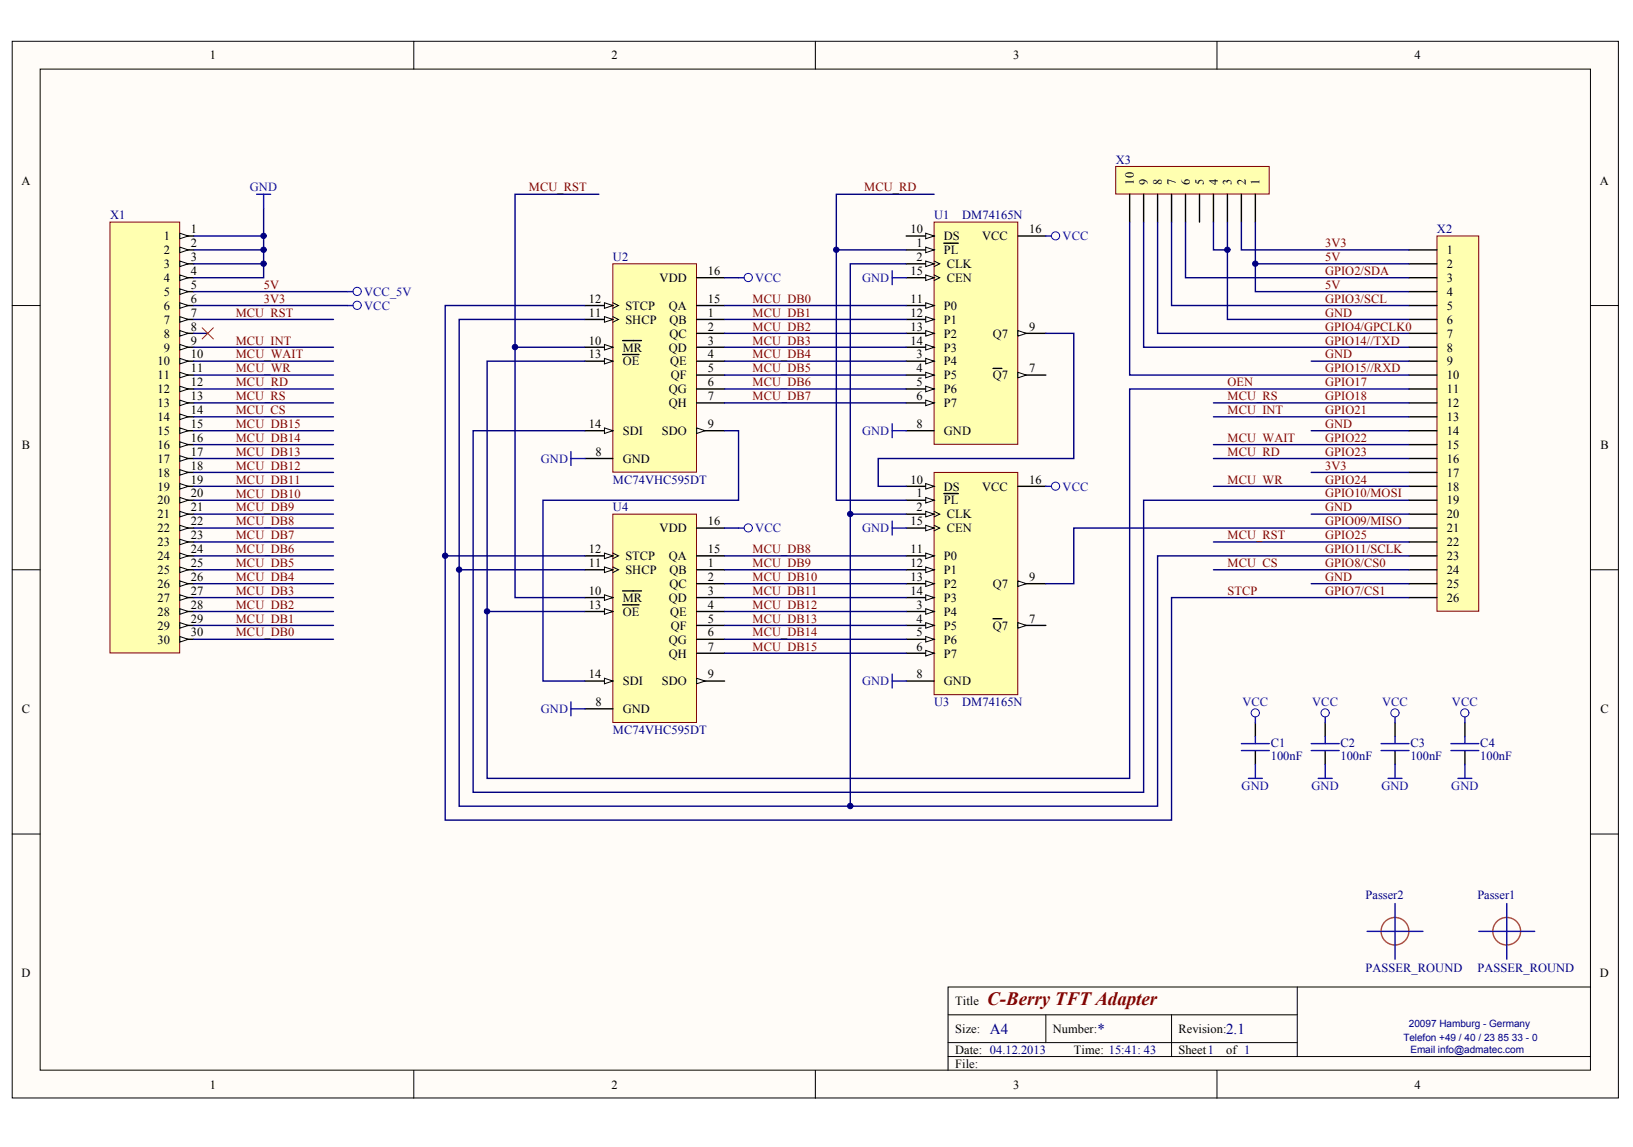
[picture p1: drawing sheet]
<svg xmlns="http://www.w3.org/2000/svg" width="288mm" height="202mm" viewBox="0 0 288 202" stroke-linecap="round" stroke-linejoin="round" font-family="sans-serif">
<g fill="#fffcf8" stroke="#000" stroke-width=".18">
<path d="M2.2 7.3h283.1v186.2h-283.1z"/>
<path d="M7.1 12.2h273.3v176.4h-273.3z"/>
</g>
<g fill="none" stroke="#000" stroke-width=".18">
<path d="M72.9 7.3v4.9M143.7 7.3v4.9M214.5 7.3v4.9M2.2 53.8h4.9M280.4 53.8h4.9M2.2 100.4h4.9M280.4 100.4h4.9M2.2 147h4.9M280.4 147h4.9M167.1 178.8h61.6M184.4 178.8v4.9M206.5 178.8v7.4"/>
<path d="M228.7 173.9v12.3M280.4 173.9h-113.3v14.7M72.9 188.6v5M143.7 188.6v5M167.1 183.7h61.6M167.1 186.2h113.3M214.5 188.6v5"/>
</g>
<path d="M108 90.6h14.8v36.7h-14.8z" fill="#ffffb0" stroke="#800000" stroke-width=".18"/>
<path d="M103.1 107.8h4.9" fill="none" stroke="#000" stroke-width=".25"/>
<path d="M106.6 107.3l1.4 .5-1.4 .5z" fill="#fffcf8" stroke="#000" stroke-width=".18"/>
<path d="M103.1 100.4h4.9M109.8 106.6h2.8" fill="none" stroke="#000" stroke-width=".25"/>
<path d="M108 99.9l1 .5-1 .5" fill="none" stroke="#000" stroke-width=".18"/>
<path d="M106.6 99.9l1.4 .5-1.4 .5z" fill="#fffcf8" stroke="#000" stroke-width=".18"/>
<path d="M103.1 120h4.9" fill="none" stroke="#000" stroke-width=".25"/>
<path d="M106.6 119.5l1.4 .5-1.4 .5z" fill="#fffcf8" stroke="#000" stroke-width=".18"/>
<path d="M103.1 105.3h4.9" fill="none" stroke="#000" stroke-width=".25"/>
<path d="M106.6 104.8l1.4 .5-1.4 .5z" fill="#fffcf8" stroke="#000" stroke-width=".18"/>
<path d="M103.1 98h4.9M109.8 104.1h3.3" fill="none" stroke="#000" stroke-width=".25"/>
<path d="M108 97.5l1 .5-1 .5" fill="none" stroke="#000" stroke-width=".18"/>
<path d="M106.6 97.5l1.4 .5-1.4 .5z" fill="#fffcf8" stroke="#000" stroke-width=".18"/>
<path d="M122.8 98h4.9M122.8 100.4h4.9M122.8 102.9h4.9M122.8 105.3h4.9M122.8 107.8h4.9M122.8 110.2h4.9M122.8 112.7h4.9M122.8 115.1h4.9M122.8 120h4.9" fill="none" stroke="#000" stroke-width=".25"/>
<path d="M122.8 119.5l1.5 .5-1.5 .5z" fill="#fffcf8" stroke="#000" stroke-width=".18"/>
<path d="M122.8 93.1h4.9M103.1 124.9h4.9" fill="none" stroke="#000" stroke-width=".25"/>
<path d="M108 46.5h14.8v36.7h-14.8z" fill="#ffffb0" stroke="#800000" stroke-width=".18"/>
<path d="M103.1 63.7h4.9" fill="none" stroke="#000" stroke-width=".25"/>
<path d="M106.6 63.2l1.4 .5-1.4 .4z" fill="#fffcf8" stroke="#000" stroke-width=".18"/>
<path d="M103.1 56.3h4.9M109.8 62.5h2.8" fill="none" stroke="#000" stroke-width=".25"/>
<path d="M108 55.8l1 .5-1 .5" fill="none" stroke="#000" stroke-width=".18"/>
<path d="M106.6 55.8l1.4 .5-1.4 .5z" fill="#fffcf8" stroke="#000" stroke-width=".18"/>
<path d="M103.1 75.9h4.9" fill="none" stroke="#000" stroke-width=".25"/>
<path d="M106.6 75.4l1.4 .5-1.4 .5z" fill="#fffcf8" stroke="#000" stroke-width=".18"/>
<path d="M103.1 61.2h4.9" fill="none" stroke="#000" stroke-width=".25"/>
<path d="M106.6 60.7l1.4 .5-1.4 .5z" fill="#fffcf8" stroke="#000" stroke-width=".18"/>
<path d="M103.1 53.8h4.9M109.8 60h3.3" fill="none" stroke="#000" stroke-width=".25"/>
<path d="M108 53.4l1 .4-1 .5" fill="none" stroke="#000" stroke-width=".18"/>
<path d="M106.6 53.4l1.4 .4-1.4 .5z" fill="#fffcf8" stroke="#000" stroke-width=".18"/>
<path d="M122.8 53.8h4.9M122.8 56.3h4.9M122.8 58.7h4.9M122.8 61.2h4.9M122.8 63.7h4.9M122.8 66.1h4.9M122.8 68.6h4.9M122.8 71h4.9M122.8 75.9h4.9" fill="none" stroke="#000" stroke-width=".25"/>
<path d="M122.8 75.4l1.5 .5-1.5 .5z" fill="#fffcf8" stroke="#000" stroke-width=".18"/>
<path d="M122.8 48.9h4.9M103.1 80.8h4.9" fill="none" stroke="#000" stroke-width=".25"/>
<path d="M164.7 83.3h14.7v39.1h-14.7z" fill="#ffffb0" stroke="#800000" stroke-width=".18"/>
<path d="M159.7 88.2h5" fill="none" stroke="#000" stroke-width=".25"/>
<path d="M163.2 87.7l1.5 .5-1.5 .5z" fill="#fffcf8" stroke="#000" stroke-width=".18"/>
<path d="M159.7 93.1h5M166.4 87h2.5" fill="none" stroke="#000" stroke-width=".25"/>
<path d="M164.7 92.6l.9 .5-.9 .5" fill="none" stroke="#000" stroke-width=".18"/>
<path d="M163.2 92.6l1.5 .5-1.5 .5z" fill="#fffcf8" stroke="#000" stroke-width=".18"/>
<path d="M159.7 90.6h5" fill="none" stroke="#000" stroke-width=".25"/>
<path d="M164.7 90.1l.9 .5-.9 .5" fill="none" stroke="#000" stroke-width=".18"/>
<path d="M163.2 90.1l1.5 .5-1.5 .5z" fill="#fffcf8" stroke="#000" stroke-width=".18"/>
<path d="M159.7 85.7h5" fill="none" stroke="#000" stroke-width=".25"/>
<path d="M163.2 85.2l1.5 .5-1.5 .5z" fill="#fffcf8" stroke="#000" stroke-width=".18"/>
<path d="M159.7 98h5" fill="none" stroke="#000" stroke-width=".25"/>
<path d="M163.2 97.5l1.5 .5-1.5 .5z" fill="#fffcf8" stroke="#000" stroke-width=".18"/>
<path d="M159.7 100.4h5" fill="none" stroke="#000" stroke-width=".25"/>
<path d="M163.2 99.9l1.5 .5-1.5 .5z" fill="#fffcf8" stroke="#000" stroke-width=".18"/>
<path d="M159.7 102.9h5" fill="none" stroke="#000" stroke-width=".25"/>
<path d="M163.2 102.4l1.5 .5-1.5 .5z" fill="#fffcf8" stroke="#000" stroke-width=".18"/>
<path d="M159.7 105.3h5" fill="none" stroke="#000" stroke-width=".25"/>
<path d="M163.2 104.8l1.5 .5-1.5 .5z" fill="#fffcf8" stroke="#000" stroke-width=".18"/>
<path d="M159.7 107.8h5" fill="none" stroke="#000" stroke-width=".25"/>
<path d="M163.2 107.3l1.5 .5-1.5 .5z" fill="#fffcf8" stroke="#000" stroke-width=".18"/>
<path d="M159.7 110.2h5" fill="none" stroke="#000" stroke-width=".25"/>
<path d="M163.2 109.7l1.5 .5-1.5 .5z" fill="#fffcf8" stroke="#000" stroke-width=".18"/>
<path d="M159.7 112.7h5" fill="none" stroke="#000" stroke-width=".25"/>
<path d="M163.2 112.2l1.5 .5-1.5 .5z" fill="#fffcf8" stroke="#000" stroke-width=".18"/>
<path d="M159.7 115.1h5" fill="none" stroke="#000" stroke-width=".25"/>
<path d="M163.2 114.6l1.5 .5-1.5 .5z" fill="#fffcf8" stroke="#000" stroke-width=".18"/>
<path d="M179.4 102.9h5" fill="none" stroke="#000" stroke-width=".25"/>
<path d="M179.4 102.4l1.5 .5-1.5 .5z" fill="#fffcf8" stroke="#000" stroke-width=".18"/>
<path d="M179.4 110.2h5" fill="none" stroke="#000" stroke-width=".25"/>
<path d="M179.4 109.7l1.5 .5-1.5 .5z" fill="#fffcf8" stroke="#000" stroke-width=".18"/>
<path d="M179.4 85.7h5M175.1 109h1.5M159.7 120h5" fill="none" stroke="#000" stroke-width=".25"/>
<path d="M164.7 39.1h14.7v39.2h-14.7z" fill="#ffffb0" stroke="#800000" stroke-width=".18"/>
<path d="M159.7 44h5" fill="none" stroke="#000" stroke-width=".25"/>
<path d="M163.2 43.6l1.5 .4-1.5 .5z" fill="#fffcf8" stroke="#000" stroke-width=".18"/>
<path d="M159.7 48.9h5M166.4 42.9h2.5" fill="none" stroke="#000" stroke-width=".25"/>
<path d="M164.7 48.5l.9 .4-.9 .5" fill="none" stroke="#000" stroke-width=".18"/>
<path d="M163.2 48.5l1.5 .4-1.5 .5z" fill="#fffcf8" stroke="#000" stroke-width=".18"/>
<path d="M159.7 46.5h5" fill="none" stroke="#000" stroke-width=".25"/>
<path d="M164.7 46l.9 .5-.9 .5" fill="none" stroke="#000" stroke-width=".18"/>
<path d="M163.2 46l1.5 .5-1.5 .5z" fill="#fffcf8" stroke="#000" stroke-width=".18"/>
<path d="M159.7 41.6h5" fill="none" stroke="#000" stroke-width=".25"/>
<path d="M163.2 41.1l1.5 .5-1.5 .5z" fill="#fffcf8" stroke="#000" stroke-width=".18"/>
<path d="M159.7 53.8h5" fill="none" stroke="#000" stroke-width=".25"/>
<path d="M163.2 53.4l1.5 .4-1.5 .5z" fill="#fffcf8" stroke="#000" stroke-width=".18"/>
<path d="M159.7 56.3h5" fill="none" stroke="#000" stroke-width=".25"/>
<path d="M163.2 55.8l1.5 .5-1.5 .5z" fill="#fffcf8" stroke="#000" stroke-width=".18"/>
<path d="M159.7 58.7h5" fill="none" stroke="#000" stroke-width=".25"/>
<path d="M163.2 58.3l1.5 .4-1.5 .5z" fill="#fffcf8" stroke="#000" stroke-width=".18"/>
<path d="M159.7 61.2h5" fill="none" stroke="#000" stroke-width=".25"/>
<path d="M163.2 60.7l1.5 .5-1.5 .5z" fill="#fffcf8" stroke="#000" stroke-width=".18"/>
<path d="M159.7 63.7h5" fill="none" stroke="#000" stroke-width=".25"/>
<path d="M163.2 63.2l1.5 .5-1.5 .4z" fill="#fffcf8" stroke="#000" stroke-width=".18"/>
<path d="M159.7 66.1h5" fill="none" stroke="#000" stroke-width=".25"/>
<path d="M163.2 65.6l1.5 .5-1.5 .5z" fill="#fffcf8" stroke="#000" stroke-width=".18"/>
<path d="M159.7 68.6h5" fill="none" stroke="#000" stroke-width=".25"/>
<path d="M163.2 68.1l1.5 .5-1.5 .4z" fill="#fffcf8" stroke="#000" stroke-width=".18"/>
<path d="M159.7 71h5" fill="none" stroke="#000" stroke-width=".25"/>
<path d="M163.2 70.5l1.5 .5-1.5 .5z" fill="#fffcf8" stroke="#000" stroke-width=".18"/>
<path d="M179.4 58.7h5" fill="none" stroke="#000" stroke-width=".25"/>
<path d="M179.4 58.3l1.5 .4-1.5 .5z" fill="#fffcf8" stroke="#000" stroke-width=".18"/>
<path d="M179.4 66.1h5" fill="none" stroke="#000" stroke-width=".25"/>
<path d="M179.4 65.6l1.5 .5-1.5 .5z" fill="#fffcf8" stroke="#000" stroke-width=".18"/>
<path d="M179.4 41.6h5M159.7 75.9h5M175.1 64.9h1.5" fill="none" stroke="#000" stroke-width=".25"/>
<path d="M19.4 39.1h12.3v76h-12.3z" fill="#ffffb0" stroke="#800000" stroke-width=".18"/>
<path d="M31.7 41.6h2.5" fill="none" stroke="#000" stroke-width=".25"/>
<path d="M31.7 41.1l1.5 .5-1.5 .5z" fill="#fffcf8" stroke="#000" stroke-width=".18"/>
<path d="M31.7 44h2.5" fill="none" stroke="#000" stroke-width=".25"/>
<path d="M31.7 43.6l1.5 .4-1.5 .5z" fill="#fffcf8" stroke="#000" stroke-width=".18"/>
<path d="M31.7 46.5h2.5" fill="none" stroke="#000" stroke-width=".25"/>
<path d="M31.7 46l1.5 .5-1.5 .5z" fill="#fffcf8" stroke="#000" stroke-width=".18"/>
<path d="M31.7 48.9h2.5" fill="none" stroke="#000" stroke-width=".25"/>
<path d="M31.7 48.5l1.5 .4-1.5 .5z" fill="#fffcf8" stroke="#000" stroke-width=".18"/>
<path d="M31.7 51.4h2.5" fill="none" stroke="#000" stroke-width=".25"/>
<path d="M31.7 50.9l1.5 .5-1.5 .5z" fill="#fffcf8" stroke="#000" stroke-width=".18"/>
<path d="M31.7 53.8h2.5" fill="none" stroke="#000" stroke-width=".25"/>
<path d="M31.7 53.4l1.5 .4-1.5 .5z" fill="#fffcf8" stroke="#000" stroke-width=".18"/>
<path d="M31.7 56.3h2.5" fill="none" stroke="#000" stroke-width=".25"/>
<path d="M31.7 55.8l1.5 .5-1.5 .5z" fill="#fffcf8" stroke="#000" stroke-width=".18"/>
<path d="M31.7 58.7h2.5" fill="none" stroke="#000" stroke-width=".25"/>
<path d="M31.7 58.3l1.5 .4-1.5 .5z" fill="#fffcf8" stroke="#000" stroke-width=".18"/>
<path d="M31.7 61.2h2.5" fill="none" stroke="#000" stroke-width=".25"/>
<path d="M31.7 60.7l1.5 .5-1.5 .5z" fill="#fffcf8" stroke="#000" stroke-width=".18"/>
<path d="M31.7 63.7h2.5" fill="none" stroke="#000" stroke-width=".25"/>
<path d="M31.7 63.2l1.5 .5-1.5 .4z" fill="#fffcf8" stroke="#000" stroke-width=".18"/>
<path d="M31.7 66.1h2.5" fill="none" stroke="#000" stroke-width=".25"/>
<path d="M31.7 65.6l1.5 .5-1.5 .5z" fill="#fffcf8" stroke="#000" stroke-width=".18"/>
<path d="M31.7 68.6h2.5" fill="none" stroke="#000" stroke-width=".25"/>
<path d="M31.7 68.1l1.5 .5-1.5 .4z" fill="#fffcf8" stroke="#000" stroke-width=".18"/>
<path d="M31.7 71h2.5" fill="none" stroke="#000" stroke-width=".25"/>
<path d="M31.7 70.5l1.5 .5-1.5 .5z" fill="#fffcf8" stroke="#000" stroke-width=".18"/>
<path d="M31.7 73.5h2.5" fill="none" stroke="#000" stroke-width=".25"/>
<path d="M31.7 73l1.5 .5-1.5 .4z" fill="#fffcf8" stroke="#000" stroke-width=".18"/>
<path d="M31.7 75.9h2.5" fill="none" stroke="#000" stroke-width=".25"/>
<path d="M31.7 75.4l1.5 .5-1.5 .5z" fill="#fffcf8" stroke="#000" stroke-width=".18"/>
<path d="M31.7 78.4h2.5" fill="none" stroke="#000" stroke-width=".25"/>
<path d="M31.7 77.9l1.5 .5-1.5 .4z" fill="#fffcf8" stroke="#000" stroke-width=".18"/>
<path d="M31.7 80.8h2.5" fill="none" stroke="#000" stroke-width=".25"/>
<path d="M31.7 80.3l1.5 .5-1.5 .5z" fill="#fffcf8" stroke="#000" stroke-width=".18"/>
<path d="M31.7 83.3h2.5" fill="none" stroke="#000" stroke-width=".25"/>
<path d="M31.7 82.8l1.5 .5-1.5 .4z" fill="#fffcf8" stroke="#000" stroke-width=".18"/>
<path d="M31.7 85.7h2.5" fill="none" stroke="#000" stroke-width=".25"/>
<path d="M31.7 85.2l1.5 .5-1.5 .5z" fill="#fffcf8" stroke="#000" stroke-width=".18"/>
<path d="M31.7 88.2h2.5" fill="none" stroke="#000" stroke-width=".25"/>
<path d="M31.7 87.7l1.5 .5-1.5 .5z" fill="#fffcf8" stroke="#000" stroke-width=".18"/>
<path d="M31.7 90.6h2.5" fill="none" stroke="#000" stroke-width=".25"/>
<path d="M31.7 90.1l1.5 .5-1.5 .5z" fill="#fffcf8" stroke="#000" stroke-width=".18"/>
<path d="M31.7 93.1h2.5" fill="none" stroke="#000" stroke-width=".25"/>
<path d="M31.7 92.6l1.5 .5-1.5 .5z" fill="#fffcf8" stroke="#000" stroke-width=".18"/>
<path d="M31.7 95.5h2.5" fill="none" stroke="#000" stroke-width=".25"/>
<path d="M31.7 95l1.5 .5-1.5 .5z" fill="#fffcf8" stroke="#000" stroke-width=".18"/>
<path d="M31.7 98h2.5" fill="none" stroke="#000" stroke-width=".25"/>
<path d="M31.7 97.5l1.5 .5-1.5 .5z" fill="#fffcf8" stroke="#000" stroke-width=".18"/>
<path d="M31.7 100.4h2.5" fill="none" stroke="#000" stroke-width=".25"/>
<path d="M31.7 99.9l1.5 .5-1.5 .5z" fill="#fffcf8" stroke="#000" stroke-width=".18"/>
<path d="M31.7 102.9h2.5" fill="none" stroke="#000" stroke-width=".25"/>
<path d="M31.7 102.4l1.5 .5-1.5 .5z" fill="#fffcf8" stroke="#000" stroke-width=".18"/>
<path d="M31.7 105.3h2.5" fill="none" stroke="#000" stroke-width=".25"/>
<path d="M31.7 104.8l1.5 .5-1.5 .5z" fill="#fffcf8" stroke="#000" stroke-width=".18"/>
<path d="M31.7 107.8h2.5" fill="none" stroke="#000" stroke-width=".25"/>
<path d="M31.7 107.3l1.5 .5-1.5 .5z" fill="#fffcf8" stroke="#000" stroke-width=".18"/>
<path d="M31.7 110.2h2.5" fill="none" stroke="#000" stroke-width=".25"/>
<path d="M31.7 109.7l1.5 .5-1.5 .5z" fill="#fffcf8" stroke="#000" stroke-width=".18"/>
<path d="M31.7 112.7h2.5" fill="none" stroke="#000" stroke-width=".25"/>
<path d="M31.7 112.2l1.5 .5-1.5 .5z" fill="#fffcf8" stroke="#000" stroke-width=".18"/>
<g fill="none" stroke="#000080" stroke-width=".25">
<path d="M46.5 36.7v12.2h-12.3M34.2 58.7h2.4M34.2 53.8h27M34.2 56.3h24.6M34.2 51.4h27M34.2 46.5h12.3M34.2 44h12.3M34.2 41.6h12.3M34.2 61.2h24.6M34.2 63.7h24.6M34.2 66.1h24.6M34.2 68.6h24.6"/>
<path d="M34.2 71h24.6M34.2 73.5h24.6M34.2 75.9h24.6M34.2 78.4h24.6M127.7 75.9h2.5v12.3h-34.5v31.8h7.4M34.2 80.8h24.6M34.2 83.3h24.6M34.2 85.7h24.6M34.2 88.2h24.6M34.2 90.6h24.6M34.2 93.1h24.6M34.2 95.5h24.6"/>
<path d="M34.2 98h24.6M34.2 100.4h24.6M34.2 102.9h24.6M34.2 105.3h24.6M34.2 107.8h24.6M34.2 110.2h24.6M34.2 112.7h24.6"/>
</g>
<path d="M35.6 57.8l2 1.9M37.6 57.8l-2 1.9" fill="none" stroke="#f00" stroke-width=".18"/>
<g fill="none" stroke="#00f" stroke-width=".25">
<path d="M45.2 34.2h2.5M46.5 34.2v2.5M61.2 53.8h1M61.2 51.4h1M130.2 48.9h1M184.4 41.6h.9M100.6 79.6v2.4M157.3 75.9h2.4M157.3 74.7v2.4M100.6 80.8h2.5M130.2 93.1h1M184.4 85.7h.9"/>
<path d="M157.3 118.8v2.4M100.6 124.9h2.5M100.6 123.7v2.5M157.3 120h2.4"/>
</g>
<g fill="none" stroke="#00f" stroke-width=".18">
<circle cx="63" cy="53.8" r=".73"/>
<circle cx="63" cy="51.4" r=".73"/>
<circle cx="131.9" cy="48.9" r=".73"/>
<circle cx="186.1" cy="41.6" r=".72"/>
<circle cx="131.9" cy="93" r=".72"/>
<circle cx="186.1" cy="85.7" r=".72"/>
</g>
<path d="M253.3 41.6h7.4v66.1h-7.4z" fill="#ffffb0" stroke="#800000" stroke-width=".18"/>
<g fill="none" stroke="#000" stroke-width=".25">
<path d="M248.4 44h4.9M248.4 46.5h4.9M248.4 48.9h4.9M248.4 51.4h4.9M248.4 53.8h4.9M248.4 56.3h4.9M248.4 58.7h4.9M248.4 61.2h4.9M248.4 63.7h4.9M248.4 66.1h4.9M248.4 68.6h4.9M248.4 71h4.9"/>
<path d="M248.4 73.5h4.9M248.4 75.9h4.9M248.4 78.4h4.9M248.4 80.8h4.9M248.4 83.3h4.9M248.4 85.7h4.9M248.4 88.2h4.9M248.4 90.6h4.9M248.4 93.1h4.9M248.4 95.5h4.9M248.4 98h4.9M248.4 100.4h4.9"/>
<path d="M248.4 102.9h4.9M248.4 105.3h4.9M221.3 127.4v2.4M221.3 132.3v2.4M233.6 127.4v2.4M233.6 132.3v2.4M245.9 127.4v2.4M245.9 132.3v2.4M258.2 127.4v2.4M258.2 132.3v2.4"/>
</g>
<g fill="none" stroke="#000080" stroke-width=".25">
<path d="M105.6 34.2h-14.8v27M103.1 53.8h-24.6v90.7h128v-39.2h41.9M127.7 48.9h2.5M147.4 44v44.2h12.3M184.4 58.7h4.9v22.1h-34.5v4.9h4.9M103.1 63.7h-17.2v73.5h113.2v-68.6h49.3M103.1 75.9h-19.7v63.7h118.2v-51.4h46.8M213.9 78.4h34.5M213.9 73.5h34.5M213.9 71h34.5M231.1 75.9h17.3M231.1 63.7h17.3"/>
<path d="M78.5 98h24.6M127.7 93.1h2.5M213.9 95.5h34.5M213.9 85.7h34.5M231.1 90.6h17.3M231.1 83.3h17.3M248.4 93.1h-59.1v9.8h-4.9M85.9 107.8h17.2M213.9 100.4h34.5M231.1 102.9h17.3"/>
</g>
<g fill="none" stroke="#00f" stroke-width=".25">
<path d="M157.3 48.9h2.4M157.3 47.7v2.5M157.3 93.1h2.4M157.3 91.8v2.5M218.8 132.3h5M218.8 131.1h5M220.1 137.2h2.4M221.3 126.4v1M221.3 129.8v1.3M221.3 134.7v2.5M231.1 132.3h5M231.1 131.1h5"/>
<path d="M232.4 137.2h2.4M233.6 126.4v1M233.6 129.8v1.3M233.6 134.7v2.5M243.5 132.3h4.9M243.5 131.1h4.9M244.7 137.2h2.5M245.9 126.4v1M245.9 129.8v1.3M245.9 134.7v2.5M255.8 132.3h4.9M255.8 131.1h4.9"/>
<path d="M257 137.2h2.5M258.2 126.4v1M258.2 129.8v1.3M258.2 134.7v2.5"/>
</g>
<g fill="none" stroke="#00f" stroke-width=".18">
<circle cx="221.3" cy="125.6" r=".72"/>
<circle cx="233.6" cy="125.6" r=".72"/>
<circle cx="245.9" cy="125.6" r=".72"/>
<circle cx="258.2" cy="125.6" r=".72"/>
</g>
<g fill="none" stroke="#de4f16" stroke-width=".25">
<circle cx="245.9" cy="164.1" r="2.44"/>
<circle cx="265.6" cy="164.1" r="2.44"/>
</g>
<path d="M245.9 159.2v9.8M265.6 159.2v9.8M241 164.1h9.8M260.7 164.1h9.8" fill="none" stroke="#0000b4" stroke-width=".25"/>
<path d="M196.7 29.3h27v4.9h-27z" fill="#ffffb0" stroke="#800000" stroke-width=".18"/>
<path d="M199.1 34.2v4.9M201.6 34.2v4.9M204.1 34.2v4.9M206.5 34.2v4.9M209 34.2v4.9M211.4 34.2v4.9M213.9 34.2v4.9M216.4 34.2v4.9M218.8 34.2v4.9M221.3 34.2v4.9" fill="none" stroke="#000" stroke-width=".25"/>
<g fill="none" stroke="#000080" stroke-width=".25">
<path d="M164.7 34.2h-17.3v9.8h12.3M199.1 39.1v27h49.3M201.6 39.1v22.1h46.8M204.1 39.1v19.6h44.3M206.5 39.1v14.7h41.9M209 39.1v9.8h39.4M213.9 39.1v4.9h2.5M216.4 39.1v17.2h32M218.8 39.1v4.9h29.6M221.3 39.1v12.3h27.1M103.1 56.3h-22.2v85.8h123.2v-44.1h44.3M127.7 53.8h32"/>
<path d="M127.7 56.3h32M127.7 58.7h32M159.7 46.5h-9.8v44.1M221.3 46.5h27.1M103.1 61.2h-12.3v44.1h12.3M127.7 61.2h32M127.7 63.7h32M127.7 66.1h32M127.7 71h32M127.7 68.6h32M127.7 98h32M149.9 90.6v51.5"/>
<path d="M149.9 90.6h9.8M213.9 80.8h34.5M80.9 100.4h22.2M127.7 102.9h32M127.7 100.4h32M127.7 105.3h32M127.7 107.8h32M127.7 110.2h32M127.7 112.7h32M127.7 115.1h32"/>
</g>
<g fill="#000080" stroke="#000080" stroke-width=".18">
<circle cx="46.5" cy="46.5" r=".47"/>
<circle cx="46.5" cy="44" r=".47"/>
<circle cx="46.5" cy="41.6" r=".47"/>
<circle cx="78.5" cy="97.9" r=".47"/>
<circle cx="80.9" cy="100.4" r=".47"/>
<circle cx="85.9" cy="107.7" r=".47"/>
<circle cx="90.8" cy="61.2" r=".48"/>
<circle cx="147.4" cy="44" r=".47"/>
<circle cx="149.9" cy="142" r=".48"/>
<circle cx="149.9" cy="90.6" r=".47"/>
<circle cx="216.4" cy="44" r=".47"/>
<circle cx="221.3" cy="46.5" r=".47"/>
</g>
<text font-size="3.3" fill="#800000" x="174" y="177.1">C-Berry TFT Adapter</text>
<g font-size="2.7" fill="#000080">
<text x="174.5" y="182.2">A4</text>
<text x="193.5" y="182.2">*</text>
<text x="216.1" y="182.2">2.1</text>
</g>
<g font-size="2.2">
<text x="37" y="10.5">1</text>
<text x="107.8" y="10.5">2</text>
<text x="178.6" y="10.5">3</text>
<text x="249.4" y="10.5">4</text>
<text x="3.8" y="32.5">A</text>
<text x="199.9" y="32.5" transform="rotate(-90 199.9 32.5)">10</text>
<text x="202.3" y="32.5" transform="rotate(-90 202.3 32.5)">9</text>
<text x="204.8" y="32.5" transform="rotate(-90 204.8 32.5)">8</text>
<text x="207.3" y="32.5" transform="rotate(-90 207.3 32.5)">7</text>
<text x="209.7" y="32.5" transform="rotate(-90 209.7 32.5)">6</text>
<text x="212.2" y="32.5" transform="rotate(-90 212.2 32.5)">5</text>
<text x="214.7" y="32.5" transform="rotate(-90 214.7 32.5)">4</text>
<text x="217.1" y="32.5" transform="rotate(-90 217.1 32.5)">3</text>
<text x="219.6" y="32.5" transform="rotate(-90 219.6 32.5)">2</text>
<text x="222" y="32.5" transform="rotate(-90 222 32.5)">1</text>
<text x="282" y="32.5">A</text>
<text x="33.7" y="41.1">1</text>
<text x="160.5" y="41.1">10</text>
<text x="181.4" y="41.1">16</text>
<text x="28.9" y="42.3">1</text>
<text x="28.9" y="44.8">2</text>
<text x="28.9" y="47.2">3</text>
<text x="33.7" y="43.6">2</text>
<text x="33.7" y="46">3</text>
<text x="161.6" y="46">2</text>
<text x="161.6" y="43.6">1</text>
<text x="166.4" y="44.8">PL</text>
<text x="166.4" y="42.3">DS</text>
<text x="166.9" y="47.2">CLK</text>
<text x="173.1" y="42.3">VCC</text>
<text x="255" y="44.8">1</text>
<text x="255" y="47.2">2</text>
<text x="28.9" y="49.7">4</text>
<text x="28.9" y="52.1">5</text>
<text x="33.7" y="48.5">4</text>
<text x="33.7" y="50.9">5</text>
<text x="33.7" y="53.3">6</text>
<text x="103.8" y="53.3">12</text>
<text x="116.3" y="49.7">VDD</text>
<text x="124.8" y="48.5">16</text>
<text x="124.8" y="53.3">15</text>
<text x="160.5" y="48.5">15</text>
<text x="160.5" y="53.3">11</text>
<text x="166.9" y="49.7">CEN</text>
<text x="255" y="49.7">3</text>
<text x="255" y="52.1">4</text>
<text x="28.9" y="54.6">6</text>
<text x="28.9" y="57.1">7</text>
<text x="28.9" y="59.5">8</text>
<text x="33.7" y="55.8">7</text>
<text x="33.7" y="58.3">8</text>
<text x="103.8" y="55.8">11</text>
<text x="110.2" y="57.1">SHCP</text>
<text x="110.2" y="54.6">STCP</text>
<text x="117.9" y="54.6">QA</text>
<text x="118" y="57.1">QB</text>
<text x="118" y="59.5">QC</text>
<text x="124.8" y="55.8">1</text>
<text x="124.8" y="58.3">2</text>
<text x="160.5" y="55.8">12</text>
<text x="160.5" y="58.3">13</text>
<text x="166.4" y="54.6">P0</text>
<text x="166.4" y="57.1">P1</text>
<text x="166.4" y="59.5">P2</text>
<text x="175" y="59.5">Q7</text>
<text x="181.4" y="58.3">9</text>
<text x="255" y="54.6">5</text>
<text x="255" y="57.1">6</text>
<text x="255" y="59.5">7</text>
<text x="27.8" y="64.4">10</text>
<text x="28.9" y="62">9</text>
<text x="33.7" y="60.7">9</text>
<text x="33.7" y="63.2">10</text>
<text x="33.7" y="65.6">11</text>
<text x="103.8" y="63.2">13</text>
<text x="103.8" y="60.7">10</text>
<text x="109.8" y="64.4">OE</text>
<text x="109.8" y="62">MR</text>
<text x="117.9" y="62">QD</text>
<text x="118.1" y="64.4">QE</text>
<text x="124.8" y="65.6">5</text>
<text x="124.8" y="63.2">4</text>
<text x="124.8" y="60.7">3</text>
<text x="160.5" y="60.7">14</text>
<text x="161.6" y="63.2">3</text>
<text x="161.6" y="65.6">4</text>
<text x="166.4" y="62">P3</text>
<text x="166.4" y="64.4">P4</text>
<text x="181.4" y="65.6">7</text>
<text x="255" y="62">8</text>
<text x="255" y="64.4">9</text>
<text x="27.8" y="66.8">11</text>
<text x="27.8" y="69.3">12</text>
<text x="27.8" y="71.7">13</text>
<text x="33.7" y="68.1">12</text>
<text x="33.7" y="70.5">13</text>
<text x="117.9" y="69.3">QG</text>
<text x="117.9" y="71.7">QH</text>
<text x="118.3" y="66.8">QF</text>
<text x="124.8" y="68.1">6</text>
<text x="124.8" y="70.5">7</text>
<text x="161.6" y="68.1">5</text>
<text x="161.6" y="70.5">6</text>
<text x="166.4" y="66.8">P5</text>
<text x="166.4" y="69.3">P6</text>
<text x="166.4" y="71.7">P7</text>
<text x="175" y="66.8">Q7</text>
<text x="255" y="66.8">10</text>
<text x="255" y="69.3">11</text>
<text x="255" y="71.7">12</text>
<text x="27.8" y="74.2">14</text>
<text x="27.8" y="76.7">15</text>
<text x="33.7" y="73">14</text>
<text x="33.7" y="75.4">15</text>
<text x="33.7" y="77.9">16</text>
<text x="103.8" y="75.4">14</text>
<text x="109.8" y="76.7">SDI</text>
<text x="116.7" y="76.7">SDO</text>
<text x="124.8" y="75.4">9</text>
<text x="161.6" y="75.4">8</text>
<text x="166.4" y="76.7">GND</text>
<text x="255" y="74.2">13</text>
<text x="255" y="76.7">14</text>
<text x="3.9" y="79.1">B</text>
<text x="27.8" y="79.1">16</text>
<text x="27.8" y="81.6">17</text>
<text x="33.7" y="80.3">17</text>
<text x="33.7" y="82.8">18</text>
<text x="105" y="80.3">8</text>
<text x="109.8" y="81.6">GND</text>
<text x="255" y="79.1">15</text>
<text x="255" y="81.6">16</text>
<text x="282.1" y="79.1">B</text>
<text x="27.8" y="84">18</text>
<text x="27.8" y="86.5">19</text>
<text x="27.8" y="88.9">20</text>
<text x="33.7" y="85.2">19</text>
<text x="33.7" y="87.7">20</text>
<text x="160.5" y="85.2">10</text>
<text x="161.6" y="87.7">1</text>
<text x="166.4" y="88.9">PL</text>
<text x="166.4" y="86.5">DS</text>
<text x="173.1" y="86.5">VCC</text>
<text x="181.4" y="85.2">16</text>
<text x="255" y="84">17</text>
<text x="255" y="86.5">18</text>
<text x="255" y="88.9">19</text>
<text x="27.8" y="91.3">21</text>
<text x="27.8" y="93.8">22</text>
<text x="33.7" y="90.1">21</text>
<text x="33.7" y="92.6">22</text>
<text x="33.7" y="95.1">23</text>
<text x="116.3" y="93.8">VDD</text>
<text x="124.8" y="92.6">16</text>
<text x="160.5" y="92.6">15</text>
<text x="161.6" y="90.1">2</text>
<text x="166.9" y="93.8">CEN</text>
<text x="166.9" y="91.3">CLK</text>
<text x="255" y="91.3">20</text>
<text x="255" y="93.8">21</text>
<text x="27.8" y="96.3">23</text>
<text x="27.8" y="98.7">24</text>
<text x="27.8" y="101.2">25</text>
<text x="33.7" y="97.5">24</text>
<text x="33.7" y="99.9">25</text>
<text x="103.8" y="99.9">11</text>
<text x="103.8" y="97.5">12</text>
<text x="110.2" y="101.2">SHCP</text>
<text x="110.2" y="98.7">STCP</text>
<text x="117.9" y="98.7">QA</text>
<text x="118" y="101.2">QB</text>
<text x="124.8" y="99.9">1</text>
<text x="124.8" y="97.5">15</text>
<text x="160.5" y="97.5">11</text>
<text x="160.5" y="99.9">12</text>
<text x="166.4" y="98.7">P0</text>
<text x="166.4" y="101.2">P1</text>
<text x="255" y="96.3">22</text>
<text x="255" y="98.7">23</text>
<text x="255" y="101.2">24</text>
<text x="27.8" y="103.6">26</text>
<text x="27.8" y="106.1">27</text>
<text x="33.7" y="102.4">26</text>
<text x="33.7" y="104.8">27</text>
<text x="33.7" y="107.3">28</text>
<text x="103.8" y="107.3">13</text>
<text x="103.8" y="104.8">10</text>
<text x="109.8" y="106.1">MR</text>
<text x="117.9" y="106.1">QD</text>
<text x="118" y="103.6">QC</text>
<text x="124.8" y="107.3">4</text>
<text x="124.8" y="102.4">2</text>
<text x="124.8" y="104.8">3</text>
<text x="160.5" y="102.4">13</text>
<text x="160.5" y="104.8">14</text>
<text x="161.6" y="107.3">3</text>
<text x="166.4" y="103.6">P2</text>
<text x="166.4" y="106.1">P3</text>
<text x="175" y="103.6">Q7</text>
<text x="181.4" y="102.4">9</text>
<text x="255" y="103.6">25</text>
<text x="255" y="106.1">26</text>
<text x="27.8" y="108.5">28</text>
<text x="27.8" y="110.9">29</text>
<text x="27.8" y="113.4">30</text>
<text x="33.7" y="109.7">29</text>
<text x="33.7" y="112.2">30</text>
<text x="109.8" y="108.5">OE</text>
<text x="117.9" y="113.4">QG</text>
<text x="118.1" y="108.5">QE</text>
<text x="118.3" y="110.9">QF</text>
<text x="124.8" y="109.7">5</text>
<text x="124.8" y="112.2">6</text>
<text x="161.6" y="109.7">4</text>
<text x="161.6" y="112.2">5</text>
<text x="166.4" y="108.5">P4</text>
<text x="166.4" y="110.9">P5</text>
<text x="166.4" y="113.4">P6</text>
<text x="175" y="110.9">Q7</text>
<text x="181.4" y="109.7">7</text>
<text x="103.8" y="119.5">14</text>
<text x="117.9" y="115.9">QH</text>
<text x="124.8" y="114.7">7</text>
<text x="124.8" y="119.5">9</text>
<text x="161.6" y="114.7">6</text>
<text x="161.6" y="119.5">8</text>
<text x="166.4" y="115.9">P7</text>
<text x="3.9" y="125.7">C</text>
<text x="105" y="124.4">8</text>
<text x="109.8" y="120.8">SDI</text>
<text x="109.8" y="125.7">GND</text>
<text x="116.7" y="120.8">SDO</text>
<text x="166.4" y="120.8">GND</text>
<text x="282.1" y="125.7">C</text>
<text x="3.8" y="172.3">D</text>
<text x="282" y="172.3">D</text>
<text x="168.4" y="177.1">Title</text>
<text x="168.4" y="182">Size:</text>
<text x="168.4" y="185.7">Date: 04.12.2013</text>
<text x="185.6" y="182">Number:</text>
<text x="189.3" y="185.7">Time: 15:41: 43</text>
<text x="207.7" y="182">Revision:</text>
<text x="207.7" y="185.7">Sheet1</text>
<text x="216.1" y="185.7">of 1</text>
<text x="37" y="191.9">1</text>
<text x="107.8" y="191.9">2</text>
<text x="168.4" y="188.2">File:</text>
<text x="178.6" y="191.9">3</text>
<text x="249.4" y="191.9">4</text>
</g>
<g font-size="2.2" fill="#000080">
<text x="196.7" y="28.9">X3</text>
<text x="19.4" y="38.7">X1</text>
<text x="164.7" y="38.7">U1</text>
<text x="169.6" y="38.7">DM74165N</text>
<text x="253.3" y="41.1">X2</text>
<text x="108" y="46">U2</text>
<text x="108" y="85.2">MC74VHC595DT</text>
<text x="108" y="90.1">U4</text>
<text x="164.7" y="124.4">U3</text>
<text x="169.6" y="124.4">DM74165N</text>
<text x="108" y="129.3">MC74VHC595DT</text>
<text x="224" y="131.6">C1</text>
<text x="236.3" y="131.6">C2</text>
<text x="248.6" y="131.6">C3</text>
<text x="260.9" y="131.6">C4</text>
<text x="224" y="134">100nF</text>
<text x="236.3" y="134">100nF</text>
<text x="248.6" y="134">100nF</text>
<text x="260.9" y="134">100nF</text>
<text x="240.7" y="158.5">Passer2</text>
<text x="260.4" y="158.5">Passer1</text>
<text x="240.7" y="171.2">PASSER_ROUND</text>
<text x="260.4" y="171.2">PASSER_ROUND</text>
</g>
<g font-size="2.2" fill="#00f">
<text x="44" y="33.7">GND</text>
<text x="187.3" y="42.3">VCC</text>
<text x="64.2" y="52.1">VCC_5V</text>
<text x="133.1" y="49.7">VCC</text>
<text x="152" y="49.7">GND</text>
<text x="64.2" y="54.6">VCC</text>
<text x="152" y="76.7">GND</text>
<text x="95.3" y="81.6">GND</text>
<text x="187.3" y="86.5">VCC</text>
<text x="133.1" y="93.8">VCC</text>
<text x="152" y="93.8">GND</text>
<text x="95.3" y="125.7">GND</text>
<text x="152" y="120.8">GND</text>
<text x="219" y="124.4">VCC</text>
<text x="231.3" y="124.4">VCC</text>
<text x="243.6" y="124.4">VCC</text>
<text x="256" y="124.4">VCC</text>
<text x="218.9" y="139.2">GND</text>
<text x="231.2" y="139.2">GND</text>
<text x="243.5" y="139.2">GND</text>
<text x="255.8" y="139.2">GND</text>
</g>
<g font-size="2.2" fill="#800000">
<text x="93.2" y="33.7">MCU_RST</text>
<text x="152.3" y="33.7">MCU_RD</text>
<text x="233.6" y="43.6">3V3</text>
<text x="233.6" y="46">5V</text>
<text x="46.5" y="50.9">5V</text>
<text x="46.5" y="53.3">3V3</text>
<text x="132.6" y="53.3">MCU_DB0</text>
<text x="233.6" y="50.9">5V</text>
<text x="233.6" y="48.5">GPIO2/SDA</text>
<text x="233.6" y="53.4">GPIO3/SCL</text>
<text x="41.6" y="55.8">MCU_RST</text>
<text x="132.6" y="55.8">MCU_DB1</text>
<text x="132.6" y="58.3">MCU_DB2</text>
<text x="233.6" y="55.8">GND</text>
<text x="233.6" y="58.3">GPIO4/GPCLK0</text>
<text x="41.6" y="65.6">MCU_WR</text>
<text x="41.6" y="63.2">MCU_WAIT</text>
<text x="41.6" y="60.7">MCU_INT</text>
<text x="132.6" y="60.7">MCU_DB3</text>
<text x="132.6" y="63.2">MCU_DB4</text>
<text x="132.6" y="65.6">MCU_DB5</text>
<text x="233.6" y="63.2">GND</text>
<text x="233.6" y="60.7">GPIO14//TXD</text>
<text x="233.6" y="65.6">GPIO15//RXD</text>
<text x="41.6" y="68.1">MCU_RD</text>
<text x="41.6" y="70.5">MCU_RS</text>
<text x="132.6" y="68.1">MCU_DB6</text>
<text x="132.6" y="70.5">MCU_DB7</text>
<text x="216.4" y="70.5">MCU_RS</text>
<text x="216.4" y="68.1">OEN</text>
<text x="233.6" y="68.1">GPIO17</text>
<text x="233.6" y="70.5">GPIO18</text>
<text x="41.6" y="73">MCU_CS</text>
<text x="41.6" y="77.9">MCU_DB14</text>
<text x="41.6" y="75.5">MCU_DB15</text>
<text x="216.4" y="77.9">MCU_WAIT</text>
<text x="216.4" y="73">MCU_INT</text>
<text x="233.6" y="73">GPIO21</text>
<text x="233.6" y="77.9">GPIO22</text>
<text x="233.6" y="75.4">GND</text>
<text x="41.6" y="82.8">MCU_DB12</text>
<text x="41.6" y="80.3">MCU_DB13</text>
<text x="216.4" y="80.3">MCU_RD</text>
<text x="233.6" y="82.8">3V3</text>
<text x="233.6" y="80.3">GPIO23</text>
<text x="41.6" y="87.7">MCU_DB10</text>
<text x="41.6" y="85.2">MCU_DB11</text>
<text x="216.4" y="85.2">MCU_WR</text>
<text x="233.6" y="85.2">GPIO24</text>
<text x="233.6" y="87.7">GPIO10/MOSI</text>
<text x="41.6" y="95.1">MCU_DB7</text>
<text x="41.6" y="92.6">MCU_DB8</text>
<text x="41.6" y="90.1">MCU_DB9</text>
<text x="216.4" y="95.1">MCU_RST</text>
<text x="233.6" y="90.1">GND</text>
<text x="233.6" y="92.6">GPIO09/MISO</text>
<text x="233.6" y="95.1">GPIO25</text>
<text x="41.6" y="99.9">MCU_DB5</text>
<text x="41.6" y="97.5">MCU_DB6</text>
<text x="132.6" y="97.5">MCU_DB8</text>
<text x="132.6" y="99.9">MCU_DB9</text>
<text x="216.4" y="99.9">MCU_CS</text>
<text x="233.6" y="97.5">GPIO11/SCLK</text>
<text x="233.6" y="99.9">GPIO8/CS0</text>
<text x="41.6" y="107.3">MCU_DB2</text>
<text x="41.6" y="104.8">MCU_DB3</text>
<text x="41.6" y="102.4">MCU_DB4</text>
<text x="132.6" y="102.4">MCU_DB10</text>
<text x="132.6" y="104.8">MCU_DB11</text>
<text x="132.6" y="107.3">MCU_DB12</text>
<text x="216.4" y="104.8">STCP</text>
<text x="233.6" y="102.4">GND</text>
<text x="233.6" y="104.8">GPIO7/CS1</text>
<text x="41.6" y="112.2">MCU_DB0</text>
<text x="41.6" y="109.7">MCU_DB1</text>
<text x="132.6" y="109.7">MCU_DB13</text>
<text x="132.6" y="112.2">MCU_DB14</text>
<text x="132.6" y="114.6">MCU_DB15</text>
</g>
<g font-size="1.8" fill="#000080">
<text x="247.4" y="183.4">Telefon +49 / 40 / 23 85 33 - 0</text>
<text x="248.4" y="180.9">20097 Hamburg - Germany</text>
<text x="248.6" y="185.6">Email info@admatec.com</text>
</g>
</svg>
